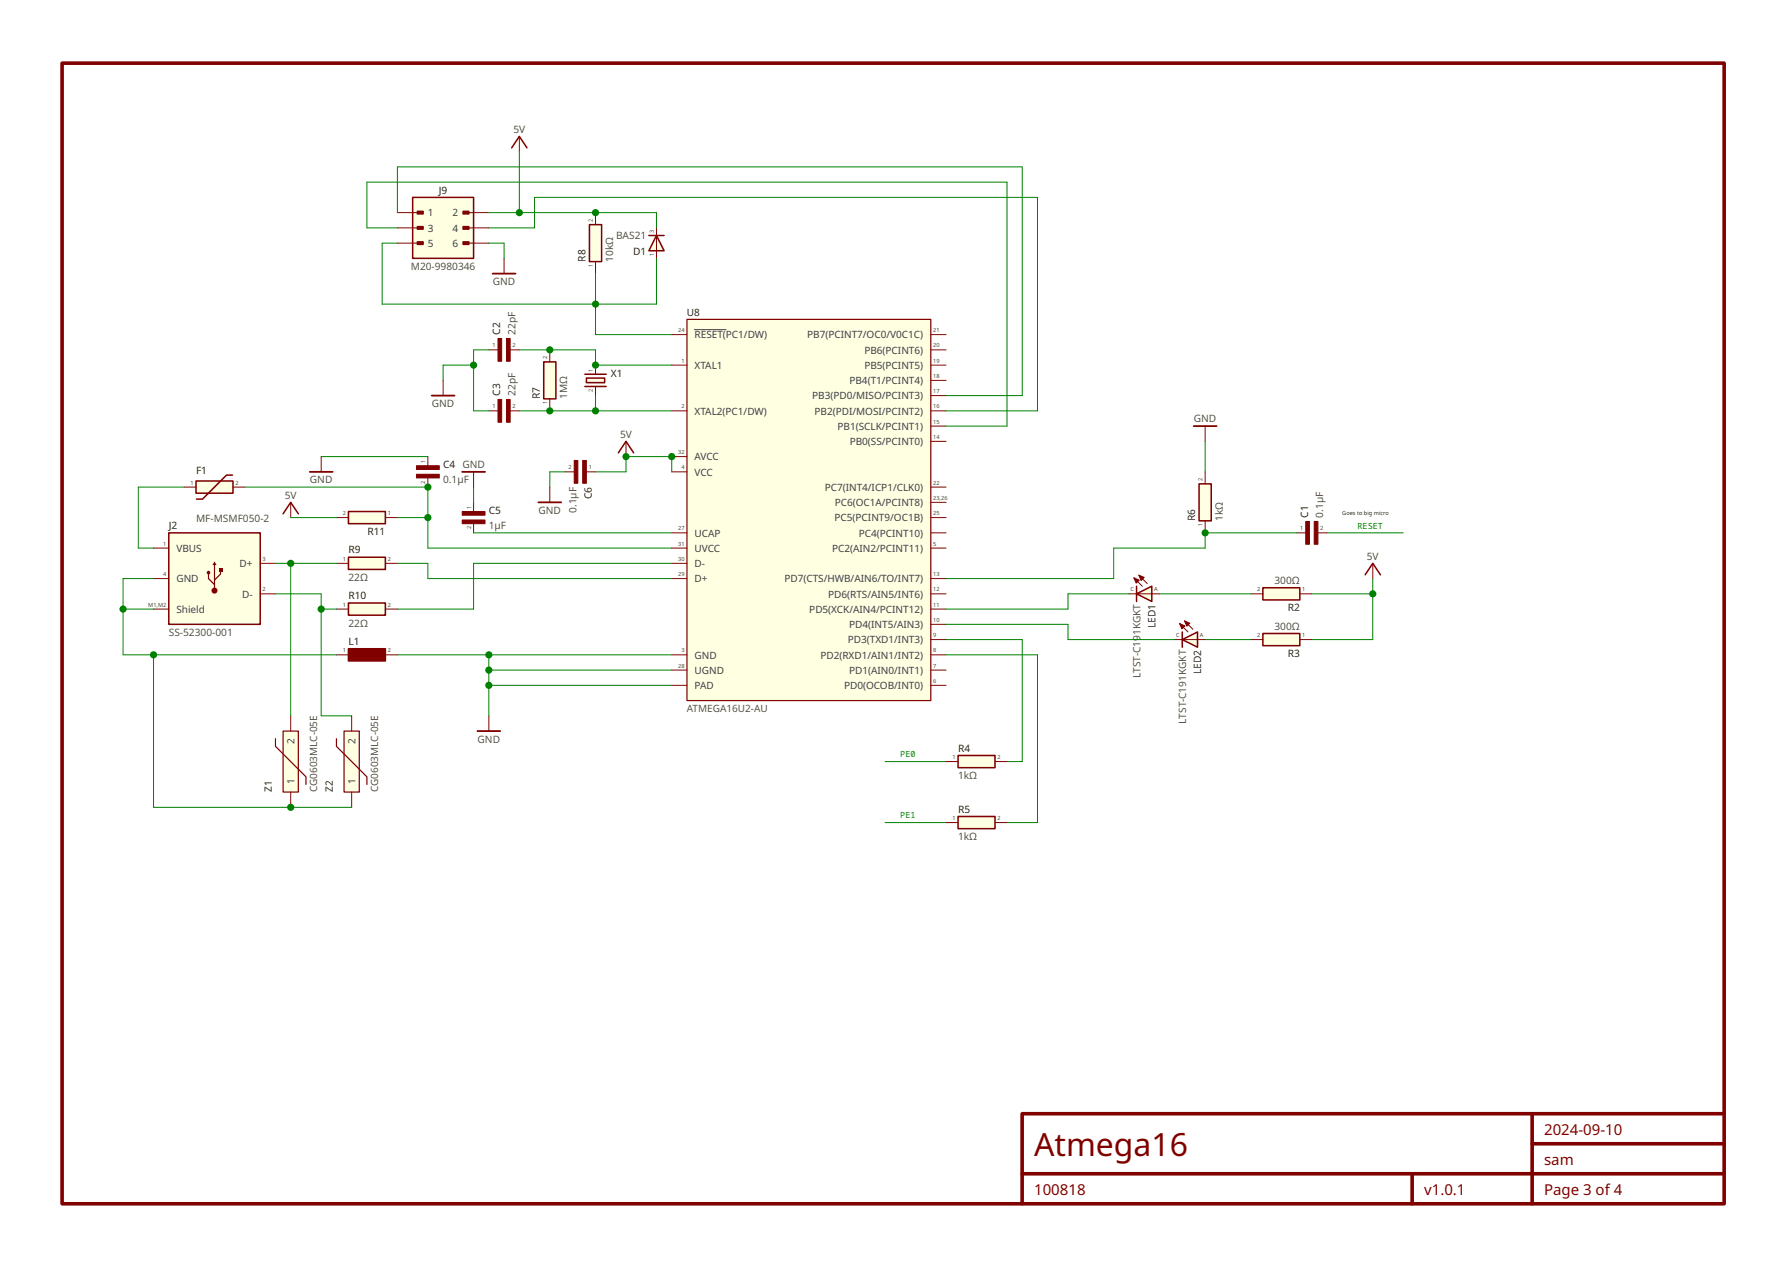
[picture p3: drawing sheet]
<svg xmlns="http://www.w3.org/2000/svg" width="298mm" height="211mm" viewBox="0 0 298 211" stroke-linecap="round" stroke-linejoin="round" font-family="sans-serif">
<g fill="#800000" stroke="#800000" stroke-width=".17">
<path d="M77.1 85.2h3.8v.7h-3.8z" fill-rule="evenodd"/>
<path d="M77.1 86.7h3.8v.6h-3.8z" fill-rule="evenodd"/>
</g>
<path d="M79 83.7v1.5M79 87.3v1.5" fill="none" stroke="#800000" stroke-width=".17"/>
<g fill="#ffffe1" stroke="#800000" stroke-width=".25">
<path d="M97.5 62.4h3.6z"/>
<path d="M97.5 64.4h3.6z"/>
<path d="M97.8 63h3v.8h-3z" fill-rule="evenodd"/>
</g>
<path d="M99.3 60.8v1.6M99.3 64.4v1.5M91.7 81.2v2.5M81.5 119.3v2.5" fill="none" stroke="#800000" stroke-width=".17"/>
<path d="M89.8 83.7h3.8M79.6 121.8h3.8" fill="none" stroke="#800000" stroke-width=".3"/>
<g fill="#ffffe1" stroke="#800000" stroke-width=".25">
<path d="M197.1 106.6l2.6-1.3v2.5z"/>
<path d="M197.1 105.3v2.5z"/>
</g>
<g fill="#ffffe1" stroke="#800000" stroke-width=".17">
<path d="M197.1 106.6h2.6z"/>
<path d="M197.5 103.5l1.4 1.4z"/>
<path d="M196.7 103.9l1.4 1.4z"/>
</g>
<g fill="#800000" stroke="#800000" stroke-width=".17">
<path d="M197.5 103.5l.9 .3-.5 .6z"/>
<path d="M196.7 103.9l.9 .4-.6 .5z"/>
</g>
<path d="M53.5 76.1v2.5M195.8 106.6h1.3M199.7 106.6h1.2" fill="none" stroke="#800000" stroke-width=".17"/>
<path d="M51.6 78.6h3.9" fill="none" stroke="#800000" stroke-width=".3"/>
<g fill="#ffffe1" stroke="#800000" stroke-width=".25">
<path d="M189.5 99l2.5-1.3v2.5z"/>
<path d="M189.5 97.7v2.5z"/>
</g>
<g fill="#ffffe1" stroke="#800000" stroke-width=".17">
<path d="M189.5 99h2.5z"/>
<path d="M189.9 95.8l1.4 1.4z"/>
<path d="M189 96.3l1.4 1.4z"/>
</g>
<g fill="#800000" stroke="#800000" stroke-width=".17">
<path d="M189.9 95.8l.9 .4-.5 .5z"/>
<path d="M189 96.3l.9 .4-.5 .5z"/>
<path d="M217.7 86.9h.6v3.8h-.6z" fill-rule="evenodd"/>
<path d="M219.1 86.9h.6v3.8h-.6z" fill-rule="evenodd"/>
</g>
<path d="M188.2 99h1.3M192 99h1.3M216.2 88.8h1.5M219.7 88.8h1.5M56.1 109.1h2M64.3 109.1h2" fill="none" stroke="#800000" stroke-width=".17"/>
<path d="M58.1 108.1h6.2v2h-6.2z" fill-rule="evenodd" fill="#800000" stroke="#800000" stroke-width=".25"/>
<path d="M199.9 80.6h2v6.2h-2z" fill-rule="evenodd" fill="#ffffe1" stroke="#800000" stroke-width=".25"/>
<path d="M200.9 78.6v2M200.9 86.8v2" fill="none" stroke="#800000" stroke-width=".17"/>
<path d="M114.5 53.2h40.7v63.5h-40.7z" fill-rule="evenodd" fill="#ffffe1" stroke="#800000" stroke-width=".2"/>
<g fill="none" stroke="#800000" stroke-width=".17">
<path d="M112 55.8h2.5M155.2 58.3h2.5M155.2 55.8h2.5M112 60.8h2.5M112 68.5h2.5M112 78.6h2.5M112 76.1h2.5M155.2 60.8h2.5M155.2 68.5h2.5M155.2 63.4h2.5M155.2 73.5h2.5M155.2 65.9h2.5"/>
<path d="M155.2 71h2.5M112 91.3h2.5M112 88.8h2.5M112 96.4h2.5M112 93.9h2.5M155.2 91.3h2.5M155.2 88.8h2.5M155.2 96.4h2.5M155.2 81.2h2.5M155.2 86.3h2.5M155.2 83.7h2.5M155.2 99h2.5"/>
<path d="M112 111.7h2.5M112 114.2h2.5M112 109.1h2.5M155.2 111.7h2.5M155.2 114.2h2.5M155.2 101.5h2.5M155.2 109.1h2.5M155.2 106.6h2.5M155.2 104h2.5"/>
</g>
<path d="M115.8 54.9h5.2" fill="none" stroke="#404040" stroke-width=".17"/>
<path d="M90.6 60.3h2.1v6.2h-2.1z" fill-rule="evenodd" fill="#ffffe1" stroke="#800000" stroke-width=".25"/>
<path d="M84 43.1v2.5M91.7 58.3v2M91.7 66.5v2" fill="none" stroke="#800000" stroke-width=".17"/>
<path d="M82.1 45.6h3.8" fill="none" stroke="#800000" stroke-width=".3"/>
<path d="M28.1 88.8h15.3v15.2h-15.3z" fill-rule="evenodd" fill="#ffffe1" stroke="#800000" stroke-width=".25"/>
<path d="M36.5 94.6h.6v.6h-.6z" fill-rule="evenodd" fill="#800000"/>
<path d="M34.8 95.4v1l1 1M35.8 94.2v4.2M36.8 94.9v.8l-1 1" fill="none" stroke="#800000" stroke-width=".2"/>
<g fill="#800000">
<path d="M35.8 93.6l.3 .6h-.7z"/>
<circle cx="34.8" cy="95.4" r=".3"/>
<circle cx="35.8" cy="98.4" r=".5"/>
</g>
<path d="M200.9 71v2.5M25.6 91.3h2.5M25.6 96.4h2.5M43.4 99h2.5M43.4 93.9h2.5M48.5 83.7v2.6M228.9 93.9v2.5M25.6 101.5h2.5" fill="none" stroke="#800000" stroke-width=".17"/>
<path d="M199 71h3.8" fill="none" stroke="#800000" stroke-width=".3"/>
<path d="M47.2 85.6l1.3-1.9 1.2 1.9M227.6 95.8l1.3-1.9 1.2 1.9" fill="none" stroke="#800000" stroke-width=".25"/>
<path d="M58.1 85.2h6.2v2.1h-6.2z" fill-rule="evenodd" fill="#ffffe1" stroke="#800000" stroke-width=".25"/>
<path d="M81.5 68.5h1.5M85.1 68.5h1.5M56.1 86.3h2M64.3 86.3h2" fill="none" stroke="#800000" stroke-width=".17"/>
<g fill="#800000" stroke="#800000" stroke-width=".17">
<path d="M83 66.6h.6v3.8h-.6z" fill-rule="evenodd"/>
<path d="M84.4 66.6h.7v3.8h-.7z" fill-rule="evenodd"/>
</g>
<path d="M47.2 121.8h2.5v10.2h-2.5z" fill-rule="evenodd" fill="#ffffe1" stroke="#800000" stroke-width=".2"/>
<path d="M45.9 123.1v1.3l5.1 5v1.3" fill="none" stroke="#800000" stroke-width=".2"/>
<path d="M48.5 119.3v2.5M48.5 132v2.5" fill="none" stroke="#800000" stroke-width=".17"/>
<path d="M57.4 121.8h2.5v10.2h-2.5z" fill-rule="evenodd" fill="#ffffe1" stroke="#800000" stroke-width=".2"/>
<path d="M56.1 123.1v1.3l5.1 5v1.3" fill="none" stroke="#800000" stroke-width=".2"/>
<path d="M58.6 119.3v2.5M58.6 132v2.5" fill="none" stroke="#800000" stroke-width=".17"/>
<path d="M98.3 37.4h2v6.2h-2z" fill-rule="evenodd" fill="#ffffe1" stroke="#800000" stroke-width=".25"/>
<path d="M99.3 35.4v2M99.3 43.6v2" fill="none" stroke="#800000" stroke-width=".17"/>
<path d="M159.7 136.1h6.2v2h-6.2z" fill-rule="evenodd" fill="#ffffe1" stroke="#800000" stroke-width=".25"/>
<path d="M157.7 137.1h2M165.9 137.1h2" fill="none" stroke="#800000" stroke-width=".17"/>
<path d="M58.1 92.9h6.2v2h-6.2z" fill-rule="evenodd" fill="#ffffe1" stroke="#800000" stroke-width=".25"/>
<path d="M81.5 58.3h1.5M85.1 58.3h1.5M56.1 93.9h2M64.3 93.9h2" fill="none" stroke="#800000" stroke-width=".17"/>
<g fill="#800000" stroke="#800000" stroke-width=".17">
<path d="M83 56.4h.6v3.8h-.6z" fill-rule="evenodd"/>
<path d="M84.4 56.4h.7v3.8h-.7z" fill-rule="evenodd"/>
</g>
<path d="M58.1 100.5h6.2v2h-6.2z" fill-rule="evenodd" fill="#ffffe1" stroke="#800000" stroke-width=".25"/>
<path d="M73.9 63.4v2.5M56.1 101.5h2M64.3 101.5h2" fill="none" stroke="#800000" stroke-width=".17"/>
<path d="M72 65.9h3.8" fill="none" stroke="#800000" stroke-width=".3"/>
<g fill="#ffffe1" stroke="#800000" stroke-width=".25">
<path d="M109.4 39.2l1.3 2.6h-2.5z"/>
<path d="M108.2 39.2h2.5z"/>
</g>
<path d="M86.6 22.7v2.6M109.4 38v5.1M79 78.6v2.6M94.2 78.6h1.5M97.8 78.6h1.5M104.4 73.5v2.6" fill="none" stroke="#800000" stroke-width=".17"/>
<g fill="#800000" stroke="#800000" stroke-width=".17">
<path d="M97.1 76.7h.7v3.8h-.7z" fill-rule="evenodd"/>
<path d="M95.7 76.7h.6v3.8h-.6z" fill-rule="evenodd"/>
</g>
<path d="M77.1 78.6h3.8" fill="none" stroke="#800000" stroke-width=".3"/>
<path d="M85.3 24.6l1.3-1.9 1.3 1.9M103.1 75.5l1.3-2 1.2 2" fill="none" stroke="#800000" stroke-width=".25"/>
<path d="M32.7 80.2h6.1v2h-6.1z" fill-rule="evenodd" fill="#ffffe1" stroke="#800000" stroke-width=".25"/>
<path d="M38.8 79.2h-1l-4 4h-1" fill="none" stroke="#800000" stroke-width=".25"/>
<path d="M30.7 81.2h2M38.8 81.2h2" fill="none" stroke="#800000" stroke-width=".17"/>
<path d="M10.4 10.5h277.1v190.1h-277.1zM170.4 195.6h117.1M235.4 195.6v5M255.4 185.6v15M255.4 190.6h32.1M287.5 185.6h-117.1v15" fill="none" stroke="#800000" stroke-width=".6"/>
<path d="M210.5 97.9h6.2v2.1h-6.2z" fill-rule="evenodd" fill="#ffffe1" stroke="#800000" stroke-width=".25"/>
<path d="M208.5 99h2M216.7 99h2" fill="none" stroke="#800000" stroke-width=".17"/>
<path d="M210.5 105.6h6.2v2h-6.2z" fill-rule="evenodd" fill="#ffffe1" stroke="#800000" stroke-width=".25"/>
<path d="M71.3 76.1v1.5M71.3 79.6v1.6M208.5 106.6h2M216.7 106.6h2" fill="none" stroke="#800000" stroke-width=".17"/>
<g fill="#800000" stroke="#800000" stroke-width=".17">
<path d="M69.4 77.6h3.8v.6h-3.8z" fill-rule="evenodd"/>
<path d="M69.4 79h3.8v.6h-3.8z" fill-rule="evenodd"/>
</g>
<path d="M159.7 125.9h6.2v2h-6.2z" fill-rule="evenodd" fill="#ffffe1" stroke="#800000" stroke-width=".25"/>
<path d="M157.7 126.9h2M165.9 126.9h2" fill="none" stroke="#800000" stroke-width=".17"/>
<path d="M68.8 32.9h10.2v10.2h-10.2z" fill-rule="evenodd" fill="#ffffe1" stroke="#800000" stroke-width=".25"/>
<g fill="#800000" stroke="#800000" stroke-width=".25">
<path d="M69.6 35.2h.9v.4h-.9z" fill-rule="evenodd"/>
<path d="M77.2 35.2h1v.4h-1z" fill-rule="evenodd"/>
<path d="M69.6 37.8h.9v.4h-.9z" fill-rule="evenodd"/>
<path d="M77.2 37.8h1v.4h-1z" fill-rule="evenodd"/>
<path d="M69.6 40.3h.9v.4h-.9z" fill-rule="evenodd"/>
<path d="M77.2 40.3h1v.4h-1z" fill-rule="evenodd"/>
</g>
<path d="M66.3 38h3.8M66.3 35.4h3.8M77.7 38h3.8M77.7 35.4h3.8M66.3 40.5h3.8M77.7 40.5h3.8" fill="none" stroke="#800000" stroke-width=".17"/>
<g fill="none" stroke="#008000" stroke-width=".17">
<path d="M66.3 38h-5.1v-7.6h106.7v40.6h-10.2M66.3 35.4v-7.6h104.1v38.1h-12.7M81.5 38h7.6v-5.1h83.9v35.6h-15.3M81.5 35.4h27.9v2.6M86.6 25.3v10.1M99.3 35.4h.1M66.3 40.5h-2.6v10.2h45.7v-7.6M81.5 58.3h-2.5v10.2h2.5M81.5 40.5h2.5v2.6M86.6 58.3h12.7v2.5h12.7M91.7 58.3h.1M99.3 45.6v10.2h12.7"/>
<path d="M53.5 76.1h17.8M79 60.8h-5.1v2.6M86.6 68.5h25.4M91.7 68.5h.1M94.2 78.6h-2.5v2.6M99.3 60.8h.1M99.3 78.6h5.1v-2.5h7.6v2.5M99.3 65.9v2.6M104.4 76.1h.1M112 76.1h.1M200.9 73.5v5.1M25.6 96.4h-5.1v12.7h35.6"/>
<path d="M30.7 81.2h-7.6v10.1h2.5M40.8 81.2h30.5v10.1h40.7M45.9 99h7.6v20.3h5.1M45.9 93.9h10.2M48.5 86.3h7.6M48.5 93.9v25.4M66.3 93.9h5v2.5h40.7M66.3 86.3h5M71.3 81.2h.1M79 81.2v2.5M79 88.8h33M112 93.9h-33v7.6h-12.7"/>
<path d="M188.2 99h-10.1v2.5h-20.4M193.3 99h15.2M200.9 88.8h.1M216.2 88.8h-15.3v2.5h-15.2v5.1h-28M218.7 99h10.2M221.2 88.8h12.8M228.9 96.4v10.2h-10.2M20.5 101.5h5.1M25.6 109.1v25.4h33M53.5 101.5h2.6M66.3 109.1h45.7M81.5 109.1v10.2"/>
<path d="M81.5 114.2h30.5M81.5 111.7h30.5M157.7 104h20.4v2.6h17.7M157.7 106.6h12.7v20.3h-2.5M157.7 109.1h15.3v28h-5.1M200.9 106.6h7.6M48.5 134.5h.1M147.6 137.1h10.1M147.6 126.9h10.1"/>
</g>
<g fill="#008000">
<circle cx="79" cy="60.8" r=".6"/>
<circle cx="200.9" cy="88.8" r=".6"/>
<circle cx="71.3" cy="86.3" r=".6"/>
<circle cx="71.3" cy="81.2" r=".6"/>
<circle cx="53.5" cy="101.5" r=".6"/>
<circle cx="48.5" cy="93.9" r=".6"/>
<circle cx="86.6" cy="35.4" r=".6"/>
<circle cx="99.3" cy="35.4" r=".6"/>
<circle cx="112" cy="76.1" r=".6"/>
<circle cx="104.4" cy="76.1" r=".6"/>
<circle cx="91.7" cy="68.5" r=".6"/>
<circle cx="99.3" cy="68.5" r=".6"/>
<circle cx="81.5" cy="109.1" r=".6"/>
<circle cx="81.5" cy="111.7" r=".6"/>
<circle cx="81.5" cy="114.2" r=".6"/>
<circle cx="99.3" cy="50.7" r=".6"/>
<circle cx="25.6" cy="109.1" r=".6"/>
<circle cx="48.5" cy="134.5" r=".6"/>
<circle cx="20.5" cy="101.5" r=".6"/>
<circle cx="228.9" cy="99" r=".6"/>
<circle cx="91.7" cy="58.3" r=".6"/>
<circle cx="99.3" cy="60.8" r=".6"/>
</g>
<text font-size="5.3" fill="#800000" x="172.4" y="192.6">Atmega16</text>
<g font-size="2.5" fill="#800000">
<text x="257.4" y="189.1">2024-09-10</text>
<text x="257.4" y="194.1">sam</text>
<text x="172.4" y="199.1">100818</text>
<text x="237.4" y="199.1">v1.0.1</text>
<text x="257.4" y="199.1">Page 3 of 4</text>
</g>
<g font-size="1.7" fill="#505050">
<text x="85.6" y="22.1">5V</text>
<text x="102.7" y="39.9">BAS21</text>
<text x="68.5" y="45">M20-9980346</text>
<text x="82.2" y="47.5">GND</text>
<text x="102.2" y="43.6" transform="rotate(-90 102.2 43.6)">10kΩ</text>
<text x="85.9" y="55.8" transform="rotate(-90 85.9 55.8)">22pF</text>
<text x="85.9" y="65.9" transform="rotate(-90 85.9 65.9)">22pF</text>
<text x="72" y="67.8">GND</text>
<text x="94.6" y="66.5" transform="rotate(-90 94.6 66.5)">1MΩ</text>
<text x="199" y="70.4">GND</text>
<text x="103.4" y="72.9">5V</text>
<text x="47.5" y="83.1">5V</text>
<text x="51.7" y="80.5">GND</text>
<text x="73.9" y="80.5">0.1μF</text>
<text x="32.7" y="87">MF-MSMF050-2</text>
<text x="81.5" y="88.2">1μF</text>
<text x="89.8" y="85.6">GND</text>
<text x="96.1" y="85.5" transform="rotate(-90 96.1 85.5)">0.1μF</text>
<text x="203.8" y="86.8" transform="rotate(-90 203.8 86.8)">1kΩ</text>
<text x="220.6" y="86.3" transform="rotate(-90 220.6 86.3)">0.1μF</text>
<text x="227.9" y="93.2">5V</text>
<text x="58.1" y="96.8">22Ω</text>
<text x="212.5" y="97.3">300Ω</text>
<text x="28.1" y="105.9">SS-52300-001</text>
<text x="58.1" y="104.4">22Ω</text>
<text x="212.5" y="104.9">300Ω</text>
<text x="190.1" y="113" transform="rotate(-90 190.1 113)">LTST-C191KGKT</text>
<text x="114.5" y="118.6">ATMEGA16U2-AU</text>
<text x="79.6" y="123.7">GND</text>
<text x="197.7" y="120.6" transform="rotate(-90 197.7 120.6)">LTST-C191KGKT</text>
<text x="52.9" y="132" transform="rotate(-90 52.9 132)">CG0603MLC-05E</text>
<text x="63" y="132" transform="rotate(-90 63 132)">CG0603MLC-05E</text>
<text x="159.7" y="129.8">1kΩ</text>
<text x="159.7" y="140">1kΩ</text>
</g>
<g font-size="1.7" fill="#202020">
<text x="73.2" y="32.3">J9</text>
<text x="97.6" y="43.6" transform="rotate(-90 97.6 43.6)">R8</text>
<text x="105.5" y="42.4">D1</text>
<text x="114.5" y="52.6">U8</text>
<text x="83.4" y="55.8" transform="rotate(-90 83.4 55.8)">C2</text>
<text x="83.4" y="65.9" transform="rotate(-90 83.4 65.9)">C3</text>
<text x="101.8" y="62.7">X1</text>
<text x="90" y="66.5" transform="rotate(-90 90 66.5)">R7</text>
<text x="73.9" y="78">C4 GND</text>
<text x="32.7" y="78.9">F1</text>
<text x="98.7" y="83.2" transform="rotate(-90 98.7 83.2)">C6</text>
<text x="28.1" y="88.2">J2</text>
<text x="61.3" y="89.2">R11</text>
<text x="81.5" y="85.6">C5</text>
<text x="199.3" y="86.8" transform="rotate(-90 199.3 86.8)">R6</text>
<text x="218.1" y="86.3" transform="rotate(-90 218.1 86.3)">C1</text>
<text x="58.1" y="92.2">R9</text>
<text x="58.1" y="99.8">R10</text>
<text x="214.7" y="101.9">R2</text>
<text x="58.1" y="107.5">L1</text>
<text x="192.7" y="104.7" transform="rotate(-90 192.7 104.7)">LED1</text>
<text x="200.3" y="112.3" transform="rotate(-90 200.3 112.3)">LED2</text>
<text x="214.7" y="109.5">R3</text>
<text x="159.7" y="125.3">R4</text>
<text x="45.3" y="132" transform="rotate(-90 45.3 132)">Z1</text>
<text x="55.5" y="132" transform="rotate(-90 55.5 132)">Z2</text>
<text x="159.7" y="135.4">R5</text>
</g>
<g font-size="1.7" fill="#404040">
<text x="71.3" y="38.6">3</text>
<text x="71.3" y="41.1">5</text>
<text x="71.3" y="36.1">1</text>
<text x="75.5" y="36.1">2</text>
<text x="75.5" y="41.1">6</text>
<text x="75.5" y="38.6">4</text>
<text x="115.8" y="56.4">RESET(PC1/DW)</text>
<text x="134.6" y="56.4">PB7(PCINT7/OC0/V0C1C)</text>
<text x="144.1" y="58.9">PB6(PCINT6)</text>
<text x="115.8" y="61.5">XTAL1</text>
<text x="141.6" y="64">PB4(T1/PCINT4)</text>
<text x="144.1" y="61.5">PB5(PCINT5)</text>
<text x="115.8" y="69.1">XTAL2(PC1/DW)</text>
<text x="135.4" y="66.5">PB3(PD0/MISO/PCINT3)</text>
<text x="135.8" y="69.1">PB2(PDI/MOSI/PCINT2)</text>
<text x="139.6" y="71.6">PB1(SCLK/PCINT1)</text>
<text x="115.8" y="76.7">AVCC</text>
<text x="141.7" y="74.2">PB0(SS/PCINT0)</text>
<text x="115.8" y="79.3">VCC</text>
<text x="137.5" y="81.8">PC7(INT4/ICP1/CLK0)</text>
<text x="115.8" y="89.4">UCAP</text>
<text x="139.1" y="86.9">PC5(PCINT9/OC1B)</text>
<text x="139.2" y="84.3">PC6(OC1A/PCINT8)</text>
<text x="143.2" y="89.4">PC4(PCINT10)</text>
<text x="29.4" y="92">VBUS</text>
<text x="39.9" y="94.5">D+</text>
<text x="115.8" y="92">UVCC</text>
<text x="115.8" y="94.5">D-</text>
<text x="138.7" y="92">PC2(AIN2/PCINT11)</text>
<text x="29.4" y="97">GND</text>
<text x="40.4" y="99.6">D-</text>
<text x="115.8" y="97">D+</text>
<text x="130.8" y="97">PD7(CTS/HWB/AIN6/TO/INT7)</text>
<text x="138.1" y="99.6">PD6(RTS/AIN5/INT6)</text>
<text x="29.4" y="102.1">Shield</text>
<text x="134.9" y="102.1">PD5(XCK/AIN4/PCINT12)</text>
<text x="141.4" y="107.2">PD3(TXD1/INT3)</text>
<text x="141.6" y="104.7">PD4(INT5/AIN3)</text>
<text x="115.8" y="112.3">UGND</text>
<text x="115.8" y="109.7">GND</text>
<text x="136.8" y="109.7">PD2(RXD1/AIN1/INT2)</text>
<text x="141.6" y="112.3">PD1(AIN0/INT1)</text>
<text x="115.8" y="114.8">PAD</text>
<text x="140.7" y="114.8">PD0(OCOB/INT0)</text>
<text x="49.1" y="124" transform="rotate(-90 49.1 124)">2</text>
<text x="59.3" y="124" transform="rotate(-90 59.3 124)">2</text>
<text x="49.1" y="130.7" transform="rotate(-90 49.1 130.7)">1</text>
<text x="59.3" y="130.7" transform="rotate(-90 59.3 130.7)">1</text>
</g>
<g font-size="1.4" fill="#008000">
<text x="226.3" y="88.1">RESET</text>
<text x="150.1" y="126.2">PE0</text>
<text x="150.1" y="136.4">PE1</text>
</g>
<g font-size=".9" fill="#404040">
<text x="98.9" y="37" transform="rotate(-90 98.9 37)">2</text>
<text x="109" y="38.8" transform="rotate(-90 109 38.8)">3</text>
<text x="98.9" y="44.5" transform="rotate(-90 98.9 44.5)">1</text>
<text x="109" y="42.7" transform="rotate(-90 109 42.7)">1</text>
<text x="82.1" y="57.9">1</text>
<text x="85.5" y="57.9">2</text>
<text x="91.2" y="59.9" transform="rotate(-90 91.2 59.9)">2</text>
<text x="113.1" y="55.3">24</text>
<text x="155.6" y="57.9">20</text>
<text x="155.6" y="55.3">21</text>
<text x="98.9" y="65.3" transform="rotate(-90 98.9 65.3)">2</text>
<text x="98.9" y="62" transform="rotate(-90 98.9 62)">1</text>
<text x="113.6" y="60.4">1</text>
<text x="155.6" y="63">18</text>
<text x="155.6" y="60.4">19</text>
<text x="155.6" y="65.5">17</text>
<text x="82.1" y="68">1</text>
<text x="85.5" y="68">2</text>
<text x="91.2" y="67.4" transform="rotate(-90 91.2 67.4)">1</text>
<text x="113.6" y="68">2</text>
<text x="155.6" y="68">16</text>
<text x="155.6" y="70.6">15</text>
<text x="70.9" y="77.2" transform="rotate(-90 70.9 77.2)">1</text>
<text x="113.1" y="75.7">32</text>
<text x="155.6" y="73.1">14</text>
<text x="31.7" y="80.7">1</text>
<text x="39.2" y="80.7">2</text>
<text x="70.9" y="80.6" transform="rotate(-90 70.9 80.6)">2</text>
<text x="94.8" y="78.2">2</text>
<text x="98.2" y="78.2">1</text>
<text x="113.6" y="78.2">4</text>
<text x="155.6" y="80.7">22</text>
<text x="155.6" y="83.3">23,26</text>
<text x="200.5" y="80.2" transform="rotate(-90 200.5 80.2)">2</text>
<text x="57.2" y="85.8">2</text>
<text x="64.7" y="85.8">1</text>
<text x="78.5" y="88.2" transform="rotate(-90 78.5 88.2)">2</text>
<text x="78.5" y="84.8" transform="rotate(-90 78.5 84.8)">1</text>
<text x="113.1" y="88.4">27</text>
<text x="155.6" y="85.8">25</text>
<text x="200.5" y="87.7" transform="rotate(-90 200.5 87.7)">1</text>
<text x="216.8" y="88.4">1</text>
<text x="220.1" y="88.4">2</text>
<text x="27.2" y="90.9">1</text>
<text x="27.2" y="96">4</text>
<text x="43.8" y="93.4">3</text>
<text x="57.2" y="93.4">1</text>
<text x="64.7" y="93.4">2</text>
<text x="113.1" y="96">29</text>
<text x="113.1" y="90.9">31</text>
<text x="113.1" y="93.4">30</text>
<text x="155.6" y="90.9">5</text>
<text x="155.6" y="96">13</text>
<text x="24.7" y="101.1">M1,M2</text>
<text x="43.8" y="98.5">2</text>
<text x="57.2" y="101.1">1</text>
<text x="64.7" y="101.1">2</text>
<text x="155.6" y="101.1">11</text>
<text x="155.6" y="98.5">12</text>
<text x="188.5" y="98.5">C</text>
<text x="192.4" y="98.5">A</text>
<text x="209.6" y="98.5">2</text>
<text x="217.1" y="98.5">1</text>
<text x="155.6" y="106.2">9</text>
<text x="155.6" y="103.6">10</text>
<text x="196.1" y="106.2">C</text>
<text x="200.1" y="106.2">A</text>
<text x="209.6" y="106.2">2</text>
<text x="217.1" y="106.2">1</text>
<text x="57.2" y="108.7">1</text>
<text x="64.7" y="108.7">2</text>
<text x="113.1" y="111.2">28</text>
<text x="113.6" y="108.7">3</text>
<text x="155.6" y="108.7">8</text>
<text x="155.6" y="111.2">7</text>
<text x="155.6" y="113.8">6</text>
<text x="158.8" y="126.5">1</text>
<text x="166.3" y="126.5">2</text>
<text x="158.8" y="136.6">1</text>
<text x="166.3" y="136.6">2</text>
</g>
<text font-size=".9" fill="#000080" x="223.8" y="85.9">Goes to big micro</text>
</svg>
